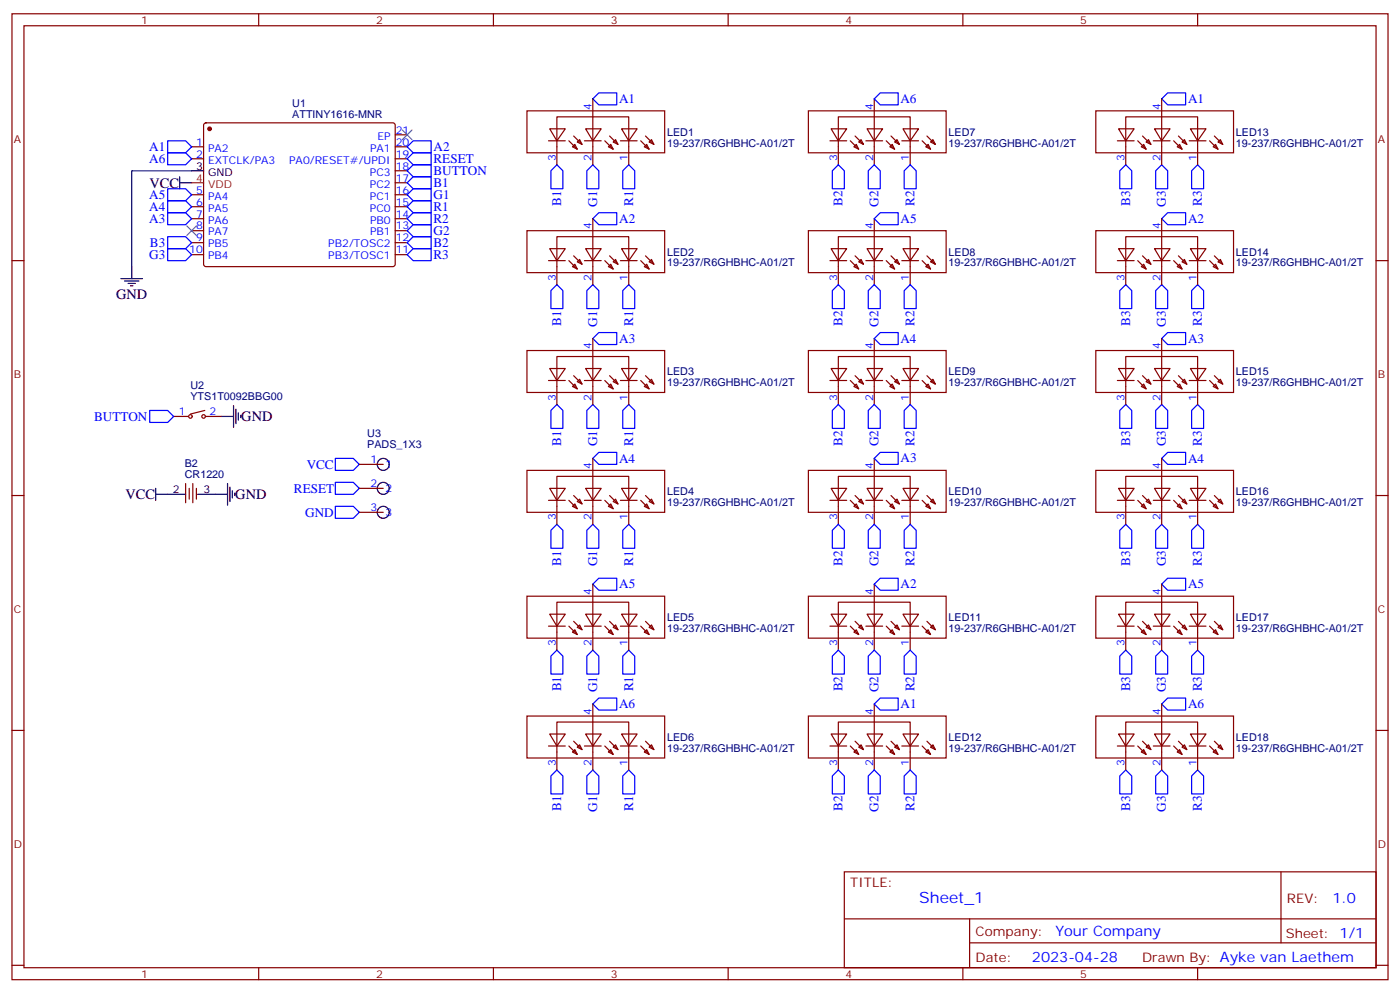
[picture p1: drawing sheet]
<svg xmlns="http://www.w3.org/2000/svg" width="412mm" height="292mm" viewBox="0 0 412 292" stroke-linecap="round" stroke-linejoin="round" font-family="sans-serif">
<g fill="none" stroke="#870000" stroke-width=".35">
<path d="M3.5 4.1h405.4v284.3h-405.4zM7.1 7.6h398.2v277.3h-398.2zM76.2 4.1v3.5M145.3 4.1v3.5M214.5 4.1v3.5M283.6 4.1v3.5M352.8 4.1v3.5M60.2 36.4l.5-.2h55l.5 .2 .2 .5v41.2l-.7 .4-55.3-.1-.4-.6v-40.9zM116.4 39.7h3.5M155.2 32.6h40.6v12.4h-40.6zM161.9 37.9h4.6l-2.5 3.6zM172.5 37.9h4.6l-2.5 3.6z"/>
<path d="M174.6 29.1v19.4M183.1 37.9h4.6l-2.5 3.6zM238.1 32.6h40.6v12.4h-40.6zM244.8 37.9h4.6l-2.5 3.6zM255.4 37.9h4.6l-2.5 3.6zM257.5 29.1v19.4M266 37.9h4.6l-2.5 3.6zM322.8 32.6h40.6v12.4h-40.6zM329.5 37.9h4.6l-2.5 3.6zM340.1 37.9h4.6l-2.5 3.6zM342.2 29.1v19.4M350.7 37.9h4.5l-2.4 3.6z"/>
<path d="M56.4 43.2h3.6M56.4 46.7h3.6M56.4 57.3h3.6M116.4 43.2h3.5M116.4 46.7h3.5M116.4 57.3h3.5M116.4 53.8h3.5M116.4 50.3h3.5M161.6 41.5h4.9M164 48.5v-14.1h21.2v14.1M167.6 41.5l2.4 2.4M169 40l2.4 2.5"/>
<path d="M169.3 42.5l.7 1.4-1.4-.7zM170 41.8l.7-.7 .7 1.4zM172.2 41.5h4.9M178.2 41.5l2.4 2.4M179.6 40l2.4 2.5M179.9 42.5l.7 1.4-1.4-.7zM180.6 41.8l.7-.7 .7 1.4zM182.7 41.5h5M188.7 41.5l2.5 2.4M190.1 40l2.5 2.5M190.5 42.5l.7 1.4-1.4-.7zM191.2 41.8l.7-.7 .7 1.4z"/>
<path d="M244.5 41.5h4.9M246.9 48.5v-14.1h21.2v14.1M250.5 41.5l2.4 2.4M251.9 40l2.5 2.5M252.2 42.5l.7 1.4-1.4-.7zM252.9 41.8l.7-.7 .8 1.4zM255.1 41.5h4.9M261.1 41.5l2.4 2.4M262.1 43.2l.7-.7 .7 1.4zM262.5 40l2.4 2.5M263.5 41.8l.7-.7 .7 1.4zM265.6 41.5h5"/>
<path d="M271.6 41.5l2.5 2.4M272.7 43.2l.7-.7 .7 1.4zM273 40l2.5 2.5M274.1 41.8l.7-.7 .7 1.4zM329.1 41.5h5M331.6 48.5v-14.1h21.2v14.1M335.1 41.5l2.5 2.4M336.2 43.2l.7-.7 .7 1.4zM336.5 40l2.5 2.5M337.6 41.8l.7-.7 .7 1.4zM339.7 41.5h5M345.7 41.5l2.5 2.4"/>
<path d="M346.8 43.2l.7-.7 .7 1.4zM347.1 40l2.5 2.5M348.9 41.1l.7 1.4-1.4-.7zM350.3 41.5h4.9M356.3 41.5l2.5 2.4M357.4 43.2l.7-.7 .7 1.4zM357.7 40l2.5 2.5M358.8 41.8l.7-.7 .7 1.4zM3.5 76.7h3.6M56.4 60.9h3.6M56.4 64.4h3.6M56.4 67.9h3.6"/>
<path d="M56.4 71.4h3.6M56.4 75h3.6M116.4 60.9h3.5M116.4 64.4h3.5M116.4 67.9h3.5M116.4 71.4h3.5M116.4 75h3.5M155.2 67.9h40.6v12.4h-40.6zM161.6 76.7h4.9M161.9 73.2h4.6l-2.5 3.5zM167.6 76.7l2.4 2.5M168.6 78.5l.7-.7 .7 1.4z"/>
<path d="M169 75.3l2.4 2.5M170 77.1l.7-.7 .7 1.4zM172.2 76.7h4.9M172.5 73.2h4.6l-2.5 3.5zM174.6 64.4v19.4M178.2 76.7l2.4 2.5M179.2 78.5l.7-.7 .7 1.4zM179.6 75.3l2.4 2.5M180.6 77.1l.7-.7 .7 1.4zM182.7 76.7h5M183.1 73.2h4.6l-2.5 3.5zM188.7 76.7l2.5 2.5"/>
<path d="M189.8 78.5l.7-.7 .7 1.4zM190.1 75.3l2.5 2.5M191.2 77.1l.7-.7 .7 1.4zM238.1 67.9h40.6v12.4h-40.6zM244.5 76.7h4.9M244.8 73.2h4.6l-2.5 3.5zM250.5 76.7l2.4 2.5M251.5 78.5l.7-.7 .7 1.4zM251.9 75.3l2.5 2.5M252.9 77.1l.7-.7 .8 1.4zM255.1 76.7h4.9M255.4 73.2h4.6l-2.5 3.5z"/>
<path d="M257.5 64.4v19.4M261.1 76.7l2.4 2.5M262.5 75.3l2.4 2.5M262.8 77.8l.7 1.4-1.4-.7zM263.5 77.1l.7-.7 .7 1.4zM265.6 76.7h5M266 73.2h4.6l-2.5 3.5zM271.6 76.7l2.5 2.5M272.7 78.5l.7-.7 .7 1.4zM273 75.3l2.5 2.5M274.1 77.1l.7-.7 .7 1.4zM322.8 67.9h40.6v12.4h-40.6z"/>
<path d="M329.1 76.7h5M329.5 73.2h4.6l-2.5 3.5zM335.1 76.7l2.5 2.5M336.2 78.5l.7-.7 .7 1.4zM336.5 75.3l2.5 2.5M337.6 77.1l.7-.7 .7 1.4zM339.7 76.7h5M340.1 73.2h4.6l-2.5 3.5zM342.2 64.4v19.4M345.7 76.7l2.5 2.5M346.8 78.5l.7-.7 .7 1.4zM347.1 75.3l2.5 2.5"/>
<path d="M348.2 77.1l.7-.7 .7 1.4zM350.3 76.7h4.9M350.7 73.2h4.5l-2.4 3.5zM356.3 76.7l2.5 2.5M357.7 75.3l2.5 2.5M358.1 77.8l.7 1.4-1.4-.7zM359.5 76.4l.7 1.4-1.4-.7zM405.3 76.7h3.6M164 83.8v-14.1h21.2v14.1M174.6 99.7v19.4M246.9 83.8v-14.1h21.2v14.1M257.5 99.7v19.4"/>
<path d="M331.6 83.8v-14.1h21.2v14.1M342.2 99.7v19.4M155.2 103.2h40.6v12.3h-40.6zM161.6 112h4.9M161.9 108.5h4.6l-2.5 3.5zM164 119.1v-14.1h21.2v14.1M167.6 112l2.4 2.5M168.6 113.8l.7-.7 .7 1.4zM169 110.6l2.4 2.5M170 112.4l.7-.7 .7 1.4zM172.2 112h4.9M172.5 108.5h4.6l-2.5 3.5z"/>
<path d="M178.2 112l2.4 2.5M179.2 113.8l.7-.7 .7 1.4zM179.6 110.6l2.4 2.5M180.6 112.4l.7-.7 .7 1.4zM182.7 112h5M183.1 108.5h4.6l-2.5 3.5zM188.7 112l2.5 2.5M189.8 113.8l.7-.7 .7 1.4zM190.1 110.6l2.5 2.5M191.2 112.4l.7-.7 .7 1.4zM238.1 103.2h40.6v12.3h-40.6zM244.5 112h4.9"/>
<path d="M244.8 108.5h4.6l-2.5 3.5zM246.9 119.1v-14.1h21.2v14.1M250.5 112l2.4 2.5M251.5 113.8l.7-.7 .7 1.4zM251.9 110.6l2.5 2.5M252.9 112.4l.7-.7 .8 1.4zM255.1 112h4.9M255.4 108.5h4.6l-2.5 3.5zM261.1 112l2.4 2.5M262.5 110.6l2.4 2.5M262.8 113.1l.7 1.4-1.4-.7zM263.5 112.4l.7-.7 .7 1.4z"/>
<path d="M265.6 112h5M266 108.5h4.6l-2.5 3.5zM271.6 112l2.5 2.5M272.7 113.8l.7-.7 .7 1.4zM273 110.6l2.5 2.5M274.1 112.4l.7-.7 .7 1.4zM322.8 103.2h40.6v12.3h-40.6zM329.1 112h5M329.5 108.5h4.6l-2.5 3.5zM331.6 119.1v-14.1h21.2v14.1M335.1 112l2.5 2.5M336.2 113.8l.7-.7 .7 1.4z"/>
<path d="M336.5 110.6l2.5 2.5M337.6 112.4l.7-.7 .7 1.4zM339.7 112h5M340.1 108.5h4.6l-2.5 3.5zM345.7 112l2.5 2.5M346.8 113.8l.7-.7 .7 1.4zM347.1 110.6l2.5 2.5M348.2 112.4l.7-.7 .7 1.4zM350.3 112h4.9M350.7 108.5h4.5l-2.4 3.5zM356.3 112l2.5 2.5M357.7 110.6l2.5 2.5"/>
<path d="M358.1 113.1l.7 1.4-1.4-.7zM358.8 112.4l.7-.7 .7 1.4zM51.2 122.6h4.2M60.3 120.8l-4.2 1.1M60.7 122.6h4.6M105.8 136.7h7.1M155.2 138.5h40.6v12.3h-40.6zM174.6 134.9v19.4M238.1 138.5h40.6v12.3h-40.6zM257.5 134.9v19.4M322.8 138.5h40.6v12.3h-40.6zM342.2 134.9v19.4"/>
<path d="M3.5 145.9h3.6M54.7 142.3v5.7M55.7 143.8v3.1M56.8 142.3v5.7M57.9 143.8v3.1M105.8 143.8h7.1M105.8 150.8h7.1M161.6 147.3h4.9M161.9 143.8h4.6l-2.5 3.5zM164 154.3v-14.1h21.2v14.1M167.6 147.3l2.4 2.5M168.6 149l.7-.7 .7 1.5z"/>
<path d="M169 145.9l2.4 2.4M170 147.6l.7-.7 .7 1.4zM172.2 147.3h4.9M172.5 143.8h4.6l-2.5 3.5zM178.2 147.3l2.4 2.5M179.2 149l.7-.7 .7 1.5zM179.6 145.9l2.4 2.4M180.6 147.6l.7-.7 .7 1.4zM182.7 147.3h5M183.1 143.8h4.6l-2.5 3.5zM188.7 147.3l2.5 2.5M189.8 149l.7-.7 .7 1.5z"/>
<path d="M190.1 145.9l2.5 2.4M191.2 147.6l.7-.7 .7 1.4zM244.5 147.3h4.9M244.8 143.8h4.6l-2.5 3.5zM246.9 154.3v-14.1h21.2v14.1M250.5 147.3l2.4 2.5M251.5 149l.7-.7 .7 1.5zM251.9 145.9l2.5 2.4M252.9 147.6l.7-.7 .8 1.4zM255.1 147.3h4.9M255.4 143.8h4.6l-2.5 3.5zM261.1 147.3l2.4 2.5"/>
<path d="M262.1 149l.7-.7 .7 1.5zM262.5 145.9l2.4 2.4M263.5 147.6l.7-.7 .7 1.4zM265.6 147.3h5M266 143.8h4.6l-2.5 3.5zM271.6 147.3l2.5 2.5M272.7 149l.7-.7 .7 1.5zM273 145.9l2.5 2.4M274.1 147.6l.7-.7 .7 1.4zM329.1 147.3h5M329.5 143.8h4.6l-2.5 3.5zM331.6 154.3v-14.1h21.2v14.1"/>
<path d="M335.1 147.3l2.5 2.5M336.2 149l.7-.7 .7 1.5zM336.5 145.9l2.5 2.4M337.6 147.6l.7-.7 .7 1.4zM339.7 147.3h5M340.1 143.8h4.6l-2.5 3.5zM345.7 147.3l2.5 2.5M346.8 149l.7-.7 .7 1.5zM347.1 145.9l2.5 2.4M348.9 146.9l.7 1.4-1.4-.7zM350.3 147.3h4.9M350.7 143.8h4.5l-2.4 3.5z"/>
<path d="M356.3 147.3l2.5 2.5M357.4 149l.7-.7 .7 1.5zM357.7 145.9l2.5 2.4M358.8 147.6l.7-.7 .7 1.4zM405.3 145.9h3.6M155.2 175.5h40.6v12.4h-40.6zM174.6 172v19.4M238.1 175.5h40.6v12.4h-40.6zM257.5 172v19.4M322.8 175.5h40.6v12.4h-40.6zM342.2 172v19.4M161.6 184.3h4.9"/>
<path d="M161.9 180.8h4.6l-2.5 3.5zM164 191.4v-14.1h21.2v14.1M167.6 184.3l2.4 2.5M168.6 186.1l.7-.7 .7 1.4zM169 182.9l2.4 2.5M170 184.7l.7-.7 .7 1.4zM172.2 184.3h4.9M172.5 180.8h4.6l-2.5 3.5zM178.2 184.3l2.4 2.5M179.2 186.1l.7-.7 .7 1.4zM179.6 182.9l2.4 2.5M180.6 184.7l.7-.7 .7 1.4z"/>
<path d="M182.7 184.3h5M183.1 180.8h4.6l-2.5 3.5zM188.7 184.3l2.5 2.5M190.1 182.9l2.5 2.5M190.5 185.4l.7 1.4-1.4-.7zM191.2 184.7l.7-.7 .7 1.4zM244.5 184.3h4.9M244.8 180.8h4.6l-2.5 3.5zM246.9 191.4v-14.1h21.2v14.1M250.5 184.3l2.4 2.5M251.9 182.9l2.5 2.5M252.2 185.4l.7 1.4-1.4-.7z"/>
<path d="M252.9 184.7l.7-.7 .8 1.4zM255.1 184.3h4.9M255.4 180.8h4.6l-2.5 3.5zM261.1 184.3l2.4 2.5M262.5 182.9l2.4 2.5M262.8 185.4l.7 1.4-1.4-.7zM263.5 184.7l.7-.7 .7 1.4zM265.6 184.3h5M266 180.8h4.6l-2.5 3.5zM271.6 184.3l2.5 2.5M272.7 186.1l.7-.7 .7 1.4zM273 182.9l2.5 2.5"/>
<path d="M274.1 184.7l.7-.7 .7 1.4zM329.1 184.3h5M329.5 180.8h4.6l-2.5 3.5zM331.6 191.4v-14.1h21.2v14.1M335.1 184.3l2.5 2.5M336.2 186.1l.7-.7 .7 1.4zM336.5 182.9l2.5 2.5M337.6 184.7l.7-.7 .7 1.4zM339.7 184.3h5M340.1 180.8h4.6l-2.5 3.5zM345.7 184.3l2.5 2.5M346.8 186.1l.7-.7 .7 1.4z"/>
<path d="M347.1 182.9l2.5 2.5M348.2 184.7l.7-.7 .7 1.4zM350.3 184.3h4.9M350.7 180.8h4.5l-2.4 3.5zM356.3 184.3l2.5 2.5M357.4 186.1l.7-.7 .7 1.4zM357.7 182.9l2.5 2.5M358.8 184.7l.7-.7 .7 1.4zM3.5 215h3.6M155.2 210.8h40.6v12.3h-40.6zM161.6 219.6h4.9M161.9 216.1h4.6l-2.5 3.5z"/>
<path d="M167.6 219.6l2.4 2.5M169 218.2l2.4 2.5M170 220l.7-.7 .7 1.4zM172.2 219.6h4.9M172.5 216.1h4.6l-2.5 3.5zM174.6 207.3v19.4M178.2 219.6l2.4 2.5M179.6 218.2l2.4 2.5M181.3 219.3l.7 1.4-1.4-.7zM182.7 219.6h5M183.1 216.1h4.6l-2.5 3.5zM188.7 219.6l2.5 2.5"/>
<path d="M190.1 218.2l2.5 2.5M191.2 220l.7-.7 .7 1.4zM238.1 210.8h40.6v12.3h-40.6zM244.5 219.6h4.9M244.8 216.1h4.6l-2.5 3.5zM250.5 219.6l2.4 2.5M251.9 218.2l2.5 2.5M252.9 220l.7-.7 .8 1.4zM255.1 219.6h4.9M255.4 216.1h4.6l-2.5 3.5zM257.5 207.3v19.4M261.1 219.6l2.4 2.5"/>
<path d="M262.5 218.2l2.4 2.5M263.5 220l.7-.7 .7 1.4zM265.6 219.6h5M266 216.1h4.6l-2.5 3.5zM271.6 219.6l2.5 2.5M273 218.2l2.5 2.5M274.1 220l.7-.7 .7 1.4zM322.8 210.8h40.6v12.3h-40.6zM329.1 219.6h5M329.5 216.1h4.6l-2.5 3.5zM335.1 219.6l2.5 2.5M336.5 218.2l2.5 2.5"/>
<path d="M337.6 220l.7-.7 .7 1.4zM339.7 219.6h5M340.1 216.1h4.6l-2.5 3.5zM342.2 207.3v19.4M345.7 219.6l2.5 2.5M347.1 218.2l2.5 2.5M348.9 219.3l.7 1.4-1.4-.7zM350.3 219.6h4.9M350.7 216.1h4.5l-2.4 3.5zM356.3 219.6l2.5 2.5M357.7 218.2l2.5 2.5M358.8 220l.7-.7 .7 1.4z"/>
<path d="M405.3 215h3.6M164 226.7v-14.2h21.2v14.2M169.3 220.7l.7 1.4-1.4-.7zM179.9 220.7l.7 1.4-1.4-.7zM189.8 221.4l.7-.7 .7 1.4zM246.9 226.7v-14.2h21.2v14.2M251.5 221.4l.7-.7 .7 1.4zM262.8 220.7l.7 1.4-1.4-.7zM272.7 221.4l.7-.7 .7 1.4zM331.6 226.7v-14.2h21.2v14.2M336.2 221.4l.7-.7 .7 1.4zM346.8 221.4l.7-.7 .7 1.4z"/>
<path d="M357.4 221.4l.7-.7 .7 1.4zM248.7 256.6h156.6v28.3h-156.6zM377.3 256.7v20.8M248.7 270.5h156.5M285.6 277.5h119.6M285.6 270.5v14.1M3.5 284.2h3.6M76.2 284.9v3.5M145.3 284.9v3.5M214.5 284.9v3.5M283.6 284.9v3.5M352.8 284.9v3.5"/>
<path d="M405.3 284.2h3.6"/>
<circle cx="56.1" cy="122.6" r=".53"/>
<circle cx="60" cy="122.6" r=".53"/>
</g>
<circle cx="61.7" cy="37.9" r=".53" fill="#870000" stroke="#870000" stroke-width=".35"/>
<g fill="none" stroke="#000" stroke-width=".35">
<path d="M52.9 53.8h3.5M52.9 52v3.6M56.4 50.3h3.6M38.8 78.5v3.5M35.6 82h6.4M36.7 82.7h4.2M37.7 83.4h2.2M38.5 84.1h.7M68.8 119.4v6.4M65.3 122.6h3.5M69.5 120.5v4.2M70.2 121.5v2.1"/>
<path d="M70.9 122.2v.7M45.9 145.5h8.8M45.9 143.8v3.5M58.2 145.5h8.8M67 142.3v6.4M67.7 143.4v4.2M68.4 144.5v2.1M69.1 145.2v.7"/>
<circle cx="112.9" cy="136.7" r="1.76"/>
<circle cx="112.9" cy="150.8" r="1.76"/>
<circle cx="112.9" cy="143.8" r="1.76"/>
</g>
<path d="M56.4 53.8h3.6" fill="none" stroke="#f00" stroke-width=".35"/>
<path d="M56.4 50.3h-17.6v28.2" fill="none" stroke="#008700" stroke-width=".35"/>
<g fill="none" stroke="#00f" stroke-width=".35">
<path d="M174.6 29.1l1.8-1.8h5.3v3.6h-5.3zM259.3 27.3h5.3v3.6h-5.3l-1.8-1.8zM342.2 29.1l1.8-1.8h5.2v3.6h-5.2zM49.4 41.5h5.3l1.7 1.7-1.7 1.8h-5.3zM49.4 45h5.3l1.7 1.7-1.7 1.8h-5.3zM49.4 55.6h5.3l1.7 1.7-1.7 1.8h-5.3zM49.4 59.1h5.3l1.7 1.8-1.7 1.7h-5.3zM119.9 43.2l1.8-1.7h5.3v3.5h-5.3zM119.9 53.8l1.8-1.8h5.3v3.6h-5.3zM119.9 50.3l1.8-1.8h5.3v3.5h-5.3zM119.9 46.7l1.8-1.7h5.3v3.5h-5.3zM121.7 55.6h5.3v3.5h-5.3l-1.8-1.8z"/>
<path d="M164 48.5l1.8 1.8v5.3h-3.5v-5.3zM174.6 48.5l1.8 1.8v5.3h-3.5v-5.3zM185.2 48.5l1.8 1.8v5.3h-3.6v-5.3zM246.9 48.5l1.8 1.8v5.3h-3.5v-5.3zM255.8 50.3l1.7-1.8 1.8 1.8v5.3h-3.5zM268.1 48.5l1.8 1.8v5.3h-3.6v-5.3zM331.6 48.5l1.8 1.8v5.3h-3.6v-5.3zM342.2 48.5l1.8 1.8v5.3h-3.6v-5.3zM351 50.3l1.8-1.8 1.7 1.8v5.3h-3.5zM49.4 62.6h5.3l1.7 1.8-1.7 1.7h-5.3zM49.4 73.2h5.3l1.7 1.8-1.7 1.7h-5.3zM49.4 69.7h5.3l1.7 1.7-1.7 1.8h-5.3z"/>
<path d="M119.9 64.4l1.8-1.8h5.3v3.5h-5.3zM119.9 67.9l1.8-1.8h5.3v3.6h-5.3zM119.9 71.4l1.8-1.7h5.3v3.5h-5.3zM119.9 75l1.8-1.8h5.3v3.5h-5.3zM119.9 60.9l1.8-1.8h5.3v3.5h-5.3zM174.6 64.4l1.8-1.8h5.3v3.5h-5.3zM259.3 62.6h5.3v3.5h-5.3l-1.8-1.7zM342.2 64.4l1.8-1.8h5.2v3.5h-5.2zM164 83.8l1.8 1.7v5.3h-3.5v-5.3zM174.6 83.8l1.8 1.7v5.3h-3.5v-5.3zM174.6 99.7l1.8-1.8h5.3v3.5h-5.3zM185.2 83.8l1.8 1.7v5.3h-3.6v-5.3z"/>
<path d="M246.9 83.8l1.8 1.7v5.3h-3.5v-5.3zM257.5 99.7l1.8-1.8h5.3v3.5h-5.3zM257.5 83.8l1.8 1.7v5.3h-3.5v-5.3zM266.3 85.5l1.8-1.7 1.8 1.7v5.3h-3.6zM329.8 85.5l1.8-1.7 1.8 1.7v5.3h-3.6zM342.2 83.8l1.8 1.7v5.3h-3.6v-5.3zM342.2 99.7l1.8-1.8h5.2v3.5h-5.2zM352.8 83.8l1.7 1.7v5.3h-3.5v-5.3zM164 119.1l1.8 1.7v5.3h-3.5v-5.3zM174.6 119.1l1.8 1.7v5.3h-3.5v-5.3zM185.2 119.1l1.8 1.7v5.3h-3.6v-5.3zM246.9 119.1l1.8 1.7v5.3h-3.5v-5.3z"/>
<path d="M257.5 119.1l1.8 1.7v5.3h-3.5v-5.3zM342.2 119.1l1.8 1.7v5.3h-3.6v-5.3zM352.8 119.1l1.7 1.7v5.3h-3.5v-5.3zM44.1 120.8h5.3l1.8 1.8-1.8 1.8h-5.3zM98.8 134.9h5.3l1.7 1.8-1.7 1.8h-5.3zM174.6 134.9l1.8-1.7h5.3v3.5h-5.3zM257.5 134.9l1.8-1.7h5.3v3.5h-5.3zM266.3 120.8l1.8-1.7 1.8 1.7v5.3h-3.6zM329.8 120.8l1.8-1.7 1.8 1.7v5.3h-3.6zM342.2 134.9l1.8-1.7h5.2v3.5h-5.2zM98.8 142h5.3l1.7 1.8-1.7 1.7h-5.3zM98.8 149h5.3l1.7 1.8-1.7 1.8h-5.3z"/>
<path d="M164 154.3l1.8 1.8v5.3h-3.5v-5.3zM174.6 154.3l1.8 1.8v5.3h-3.5v-5.3zM185.2 154.3l1.8 1.8v5.3h-3.6v-5.3zM246.9 154.3l1.8 1.8v5.3h-3.5v-5.3zM255.8 156.1l1.7-1.8 1.8 1.8v5.3h-3.5zM268.1 154.3l1.8 1.8v5.3h-3.6v-5.3zM331.6 154.3l1.8 1.8v5.3h-3.6v-5.3zM342.2 154.3l1.8 1.8v5.3h-3.6v-5.3zM351 156.1l1.8-1.8 1.7 1.8v5.3h-3.5zM174.6 172l1.8-1.8h5.3v3.5h-5.3zM257.5 172l1.8-1.8h5.3v3.5h-5.3zM342.2 172l1.8-1.8h5.2v3.5h-5.2z"/>
<path d="M164 191.4l1.8 1.7v5.3h-3.5v-5.3zM174.6 191.4l1.8 1.7v5.3h-3.5v-5.3zM185.2 191.4l1.8 1.7v5.3h-3.6v-5.3zM246.9 191.4l1.8 1.7v5.3h-3.5v-5.3zM255.8 193.1l1.7-1.7 1.8 1.7v5.3h-3.5zM268.1 191.4l1.8 1.7v5.3h-3.6v-5.3zM331.6 191.4l1.8 1.7v5.3h-3.6v-5.3zM342.2 191.4l1.8 1.7v5.3h-3.6v-5.3zM351 193.1l1.8-1.7 1.7 1.7v5.3h-3.5zM174.6 207.3l1.8-1.8h5.3v3.5h-5.3zM259.3 205.5h5.3v3.5h-5.3l-1.8-1.7zM342.2 207.3l1.8-1.8h5.2v3.5h-5.2z"/>
<path d="M164 226.7l1.8 1.7v5.3h-3.5v-5.3zM174.6 226.7l1.8 1.7v5.3h-3.5v-5.3zM185.2 226.7l1.8 1.7v5.3h-3.6v-5.3zM246.9 226.7l1.8 1.7v5.3h-3.5v-5.3zM257.5 226.7l1.8 1.7v5.3h-3.5v-5.3zM266.3 228.4l1.8-1.7 1.8 1.7v5.3h-3.6zM329.8 228.4l1.8-1.7 1.8 1.7v5.3h-3.6zM342.2 226.7l1.8 1.7v5.3h-3.6v-5.3zM352.8 226.7l1.7 1.7v5.3h-3.5v-5.3z"/>
</g>
<path d="M118.5 38.3l2.9 2.8M121.4 38.3l-2.9 2.8M55 66.5l2.9 2.8M57.9 66.5l-2.9 2.8" fill="none" stroke="#3c3" stroke-width=".35"/>
<text font-size="4.6" fill="#00f" x="270.8" y="265.7">Sheet_1</text>
<g font-size="4.2">
<text x="44" y="55.2">VCC</text>
<text x="34.2" y="88.1">GND</text>
<text x="71.1" y="124">GND</text>
<text x="37" y="147">VCC</text>
<text x="69.3" y="147">GND</text>
</g>
<g font-size="4.2" fill="#00f">
<text x="392.5" y="265.9">1.0</text>
<text x="310.9" y="275.5">Your Company</text>
<text x="304" y="283.3">2023-04-28</text>
</g>
<g font-size="3.9" fill="#00f">
<text x="182.4" y="30.4">A1</text>
<text x="265.2" y="30.3">A6</text>
<text x="350" y="30.4">A1</text>
<text x="43.9" y="44.5">A1</text>
<text x="127.7" y="44.5">A2</text>
<text x="43.9" y="48">A6</text>
<text x="127.7" y="51.6">BUTTON</text>
<text x="127.7" y="48">RESET</text>
<text x="43.9" y="58.6">A5</text>
<text x="127.7" y="58.6">G1</text>
<text x="127.7" y="55.1">B1</text>
<text x="43.9" y="62.1">A4</text>
<text x="43.9" y="65.7">A3</text>
<text x="127.7" y="65.7">R2</text>
<text x="127.7" y="62.2">R1</text>
<text x="165.3" y="60.7" transform="rotate(-90 165.3 60.7)">B1</text>
<text x="175.9" y="60.9" transform="rotate(-90 175.9 60.9)">G1</text>
<text x="182.4" y="65.6">A2</text>
<text x="186.5" y="60.7" transform="rotate(-90 186.5 60.7)">R1</text>
<text x="248.2" y="60.7" transform="rotate(-90 248.2 60.7)">B2</text>
<text x="258.8" y="60.9" transform="rotate(-90 258.8 60.9)">G2</text>
<text x="265.3" y="65.6">A5</text>
<text x="269.4" y="60.7" transform="rotate(-90 269.4 60.7)">R2</text>
<text x="332.9" y="60.7" transform="rotate(-90 332.9 60.7)">B3</text>
<text x="343.5" y="60.9" transform="rotate(-90 343.5 60.9)">G3</text>
<text x="350" y="65.6">A2</text>
<text x="354" y="60.7" transform="rotate(-90 354 60.7)">R3</text>
<text x="127.7" y="69.2">G2</text>
<text x="43.9" y="76.2">G3</text>
<text x="44.2" y="72.7">B3</text>
<text x="127.7" y="72.8">B2</text>
<text x="127.7" y="76.2">R3</text>
<text x="165.3" y="95.9" transform="rotate(-90 165.3 95.9)">B1</text>
<text x="186.5" y="95.9" transform="rotate(-90 186.5 95.9)">R1</text>
<text x="248.2" y="95.9" transform="rotate(-90 248.2 95.9)">B2</text>
<text x="269.4" y="95.9" transform="rotate(-90 269.4 95.9)">R2</text>
<text x="332.9" y="95.9" transform="rotate(-90 332.9 95.9)">B3</text>
<text x="354" y="95.9" transform="rotate(-90 354 95.9)">R3</text>
<text x="175.9" y="96.1" transform="rotate(-90 175.9 96.1)">G1</text>
<text x="182.4" y="100.9">A3</text>
<text x="258.8" y="96.1" transform="rotate(-90 258.8 96.1)">G2</text>
<text x="265.2" y="100.9">A4</text>
<text x="343.5" y="96.1" transform="rotate(-90 343.5 96.1)">G3</text>
<text x="350" y="100.9">A3</text>
<text x="27.7" y="123.9">BUTTON</text>
<text x="165.3" y="131.2" transform="rotate(-90 165.3 131.2)">B1</text>
<text x="175.9" y="131.4" transform="rotate(-90 175.9 131.4)">G1</text>
<text x="186.5" y="131.2" transform="rotate(-90 186.5 131.2)">R1</text>
<text x="248.2" y="131.2" transform="rotate(-90 248.2 131.2)">B2</text>
<text x="258.8" y="131.4" transform="rotate(-90 258.8 131.4)">G2</text>
<text x="269.4" y="131.2" transform="rotate(-90 269.4 131.2)">R2</text>
<text x="332.9" y="131.2" transform="rotate(-90 332.9 131.2)">B3</text>
<text x="343.5" y="131.4" transform="rotate(-90 343.5 131.4)">G3</text>
<text x="354" y="131.2" transform="rotate(-90 354 131.2)">R3</text>
<text x="90.3" y="138">VCC</text>
<text x="182.4" y="136.2">A4</text>
<text x="265.3" y="136.1">A3</text>
<text x="349.9" y="136.2">A4</text>
<text x="86.6" y="145">RESET</text>
<text x="89.9" y="152.1">GND</text>
<text x="165.3" y="166.5" transform="rotate(-90 165.3 166.5)">B1</text>
<text x="175.9" y="166.7" transform="rotate(-90 175.9 166.7)">G1</text>
<text x="186.5" y="166.5" transform="rotate(-90 186.5 166.5)">R1</text>
<text x="248.2" y="166.5" transform="rotate(-90 248.2 166.5)">B2</text>
<text x="258.8" y="166.7" transform="rotate(-90 258.8 166.7)">G2</text>
<text x="269.4" y="166.5" transform="rotate(-90 269.4 166.5)">R2</text>
<text x="332.9" y="166.5" transform="rotate(-90 332.9 166.5)">B3</text>
<text x="343.5" y="166.7" transform="rotate(-90 343.5 166.7)">G3</text>
<text x="354" y="166.5" transform="rotate(-90 354 166.5)">R3</text>
<text x="182.4" y="173.2">A5</text>
<text x="265.3" y="173.2">A2</text>
<text x="350" y="173.2">A5</text>
<text x="165.3" y="203.5" transform="rotate(-90 165.3 203.5)">B1</text>
<text x="175.9" y="203.7" transform="rotate(-90 175.9 203.7)">G1</text>
<text x="186.5" y="203.5" transform="rotate(-90 186.5 203.5)">R1</text>
<text x="248.2" y="203.5" transform="rotate(-90 248.2 203.5)">B2</text>
<text x="258.8" y="203.7" transform="rotate(-90 258.8 203.7)">G2</text>
<text x="269.4" y="203.5" transform="rotate(-90 269.4 203.5)">R2</text>
<text x="332.9" y="203.5" transform="rotate(-90 332.9 203.5)">B3</text>
<text x="343.5" y="203.7" transform="rotate(-90 343.5 203.7)">G3</text>
<text x="354" y="203.5" transform="rotate(-90 354 203.5)">R3</text>
<text x="182.4" y="208.5">A6</text>
<text x="265.3" y="208.5">A1</text>
<text x="349.9" y="208.5">A6</text>
<text x="165.3" y="238.8" transform="rotate(-90 165.3 238.8)">B1</text>
<text x="175.9" y="239" transform="rotate(-90 175.9 239)">G1</text>
<text x="186.5" y="238.8" transform="rotate(-90 186.5 238.8)">R1</text>
<text x="248.2" y="238.8" transform="rotate(-90 248.2 238.8)">B2</text>
<text x="258.8" y="239" transform="rotate(-90 258.8 239)">G2</text>
<text x="269.4" y="238.8" transform="rotate(-90 269.4 238.8)">R2</text>
<text x="332.9" y="238.8" transform="rotate(-90 332.9 238.8)">B3</text>
<text x="343.5" y="239" transform="rotate(-90 343.5 239)">G3</text>
<text x="354" y="238.8" transform="rotate(-90 354 238.8)">R3</text>
</g>
<g font-size="3.9" fill="#800">
<text x="250.5" y="261.2">TITLE:</text>
<text x="379.1" y="265.9">REV:</text>
<text x="287.4" y="275.4">Company:</text>
<text x="378.7" y="276">Sheet: 1/1</text>
<text x="287.4" y="283.1">Date:</text>
<text x="336.4" y="283.2">Drawn By: Ayke van Laethem</text>
</g>
<g font-size="3.2" fill="#800">
<text x="41.6" y="7.1">1</text>
<text x="110.8" y="7.1">2</text>
<text x="179.9" y="7.1">3</text>
<text x="249.1" y="7.1">4</text>
<text x="318.2" y="7.1">5</text>
<text x="4.1" y="42.2">A</text>
<text x="405.9" y="42.2">A</text>
<text x="4.1" y="111.3">B</text>
<text x="405.9" y="111.3">B</text>
<text x="4.1" y="180.4">C</text>
<text x="405.9" y="180.4">C</text>
<text x="4.1" y="249.6">D</text>
<text x="405.9" y="249.6">D</text>
<text x="41.6" y="287.9">1</text>
<text x="110.8" y="287.9">2</text>
<text x="179.9" y="287.9">3</text>
<text x="249.1" y="287.9">4</text>
<text x="318.2" y="287.9">5</text>
</g>
<g font-size="3.2" fill="#000080">
<text x="86.1" y="34.8">ATTINY1616-MNR</text>
<text x="86.1" y="31.5">U1</text>
<text x="196.5" y="40">LED1</text>
<text x="279.4" y="40">LED7</text>
<text x="364.1" y="40">LED13</text>
<text x="196.5" y="43.1">19-237/R6GHBHC-A01/2T</text>
<text x="279.4" y="43.1">19-237/R6GHBHC-A01/2T</text>
<text x="364.1" y="43.1">19-237/R6GHBHC-A01/2T</text>
<text x="196.5" y="75.2">LED2</text>
<text x="279.4" y="75.2">LED8</text>
<text x="364.1" y="75.2">LED14</text>
<text x="196.5" y="78.4">19-237/R6GHBHC-A01/2T</text>
<text x="279.4" y="78.4">19-237/R6GHBHC-A01/2T</text>
<text x="364.1" y="78.4">19-237/R6GHBHC-A01/2T</text>
<text x="196.5" y="113.7">19-237/R6GHBHC-A01/2T</text>
<text x="196.5" y="110.5">LED3</text>
<text x="279.4" y="113.7">19-237/R6GHBHC-A01/2T</text>
<text x="279.4" y="110.5">LED9</text>
<text x="364.1" y="113.7">19-237/R6GHBHC-A01/2T</text>
<text x="364.1" y="110.5">LED15</text>
<text x="56.1" y="117.7">YTS1T0092BBG00</text>
<text x="56.1" y="114.5">U2</text>
<text x="108.2" y="131.8">PADS_1X3</text>
<text x="108.2" y="128.6">U3</text>
<text x="54.4" y="137.5">B2</text>
<text x="54.4" y="140.8">CR1220</text>
<text x="196.5" y="149">19-237/R6GHBHC-A01/2T</text>
<text x="196.5" y="145.8">LED4</text>
<text x="279.4" y="149">19-237/R6GHBHC-A01/2T</text>
<text x="279.4" y="145.8">LED10</text>
<text x="364.1" y="149">19-237/R6GHBHC-A01/2T</text>
<text x="364.1" y="145.8">LED16</text>
<text x="196.5" y="182.8">LED5</text>
<text x="279.4" y="182.8">LED11</text>
<text x="364.1" y="182.8">LED17</text>
<text x="196.5" y="186">19-237/R6GHBHC-A01/2T</text>
<text x="279.4" y="186">19-237/R6GHBHC-A01/2T</text>
<text x="364.1" y="186">19-237/R6GHBHC-A01/2T</text>
<text x="196.5" y="221.3">19-237/R6GHBHC-A01/2T</text>
<text x="196.5" y="218.1">LED6</text>
<text x="279.4" y="221.3">19-237/R6GHBHC-A01/2T</text>
<text x="279.4" y="218.1">LED12</text>
<text x="364.1" y="221.3">19-237/R6GHBHC-A01/2T</text>
<text x="364.1" y="218.1">LED18</text>
</g>
<g font-size="3.2" fill="#00f">
<text x="174.3" y="32.3" transform="rotate(-90 174.3 32.3)">4</text>
<text x="257.2" y="32.3" transform="rotate(-90 257.2 32.3)">4</text>
<text x="341.8" y="32.3" transform="rotate(-90 341.8 32.3)">4</text>
<text x="111.2" y="41.1">EP</text>
<text x="116.6" y="39.3">21</text>
<text x="57.8" y="42.9">1</text>
<text x="57.8" y="46.4">2</text>
<text x="61.3" y="44.6">PA2</text>
<text x="109" y="44.6">PA1</text>
<text x="116.6" y="46.4">19</text>
<text x="116.6" y="42.9">20</text>
<text x="163.7" y="47.3" transform="rotate(-90 163.7 47.3)">3</text>
<text x="174.3" y="47.3" transform="rotate(-90 174.3 47.3)">2</text>
<text x="184.9" y="47.3" transform="rotate(-90 184.9 47.3)">1</text>
<text x="246.6" y="47.3" transform="rotate(-90 246.6 47.3)">3</text>
<text x="257.2" y="47.3" transform="rotate(-90 257.2 47.3)">2</text>
<text x="267.8" y="47.3" transform="rotate(-90 267.8 47.3)">1</text>
<text x="331.3" y="47.3" transform="rotate(-90 331.3 47.3)">3</text>
<text x="341.8" y="47.3" transform="rotate(-90 341.8 47.3)">2</text>
<text x="352.4" y="47.3" transform="rotate(-90 352.4 47.3)">1</text>
<text x="61.3" y="48.2">EXTCLK/PA3</text>
<text x="85.2" y="48.2">PA0/RESET#/UPDI</text>
<text x="109" y="51.7">PC3</text>
<text x="116.6" y="53.4">17</text>
<text x="116.6" y="49.9">18</text>
<text x="57.8" y="57">5</text>
<text x="61.3" y="58.7">PA4</text>
<text x="109" y="58.7">PC1</text>
<text x="109" y="55.2">PC2</text>
<text x="116.6" y="57">16</text>
<text x="57.8" y="60.5">6</text>
<text x="57.8" y="64">7</text>
<text x="61.3" y="62.3">PA5</text>
<text x="61.3" y="65.8">PA6</text>
<text x="109" y="62.3">PC0</text>
<text x="109" y="65.8">PB0</text>
<text x="116.6" y="64">14</text>
<text x="116.6" y="60.5">15</text>
<text x="57.8" y="67.6">8</text>
<text x="57.8" y="71.1">9</text>
<text x="61.3" y="69.3">PA7</text>
<text x="109" y="69.3">PB1</text>
<text x="116.6" y="71.1">12</text>
<text x="116.6" y="67.6">13</text>
<text x="174.3" y="67.6" transform="rotate(-90 174.3 67.6)">4</text>
<text x="257.2" y="67.6" transform="rotate(-90 257.2 67.6)">4</text>
<text x="341.8" y="67.6" transform="rotate(-90 341.8 67.6)">4</text>
<text x="55.8" y="74.6">10</text>
<text x="61.3" y="72.8">PB5</text>
<text x="61.3" y="76.4">PB4</text>
<text x="96.7" y="76.4">PB3/TOSC1</text>
<text x="96.7" y="72.8">PB2/TOSC2</text>
<text x="116.6" y="74.6">11</text>
<text x="163.7" y="82.6" transform="rotate(-90 163.7 82.6)">3</text>
<text x="174.3" y="82.6" transform="rotate(-90 174.3 82.6)">2</text>
<text x="184.9" y="82.6" transform="rotate(-90 184.9 82.6)">1</text>
<text x="246.6" y="82.6" transform="rotate(-90 246.6 82.6)">3</text>
<text x="257.2" y="82.6" transform="rotate(-90 257.2 82.6)">2</text>
<text x="267.8" y="82.6" transform="rotate(-90 267.8 82.6)">1</text>
<text x="331.3" y="82.6" transform="rotate(-90 331.3 82.6)">3</text>
<text x="341.8" y="82.6" transform="rotate(-90 341.8 82.6)">2</text>
<text x="352.4" y="82.6" transform="rotate(-90 352.4 82.6)">1</text>
<text x="174.3" y="102.8" transform="rotate(-90 174.3 102.8)">4</text>
<text x="257.2" y="102.8" transform="rotate(-90 257.2 102.8)">4</text>
<text x="341.8" y="102.8" transform="rotate(-90 341.8 102.8)">4</text>
<text x="163.7" y="117.9" transform="rotate(-90 163.7 117.9)">3</text>
<text x="174.3" y="117.9" transform="rotate(-90 174.3 117.9)">2</text>
<text x="184.9" y="117.9" transform="rotate(-90 184.9 117.9)">1</text>
<text x="246.6" y="117.9" transform="rotate(-90 246.6 117.9)">3</text>
<text x="257.2" y="117.9" transform="rotate(-90 257.2 117.9)">2</text>
<text x="267.8" y="117.9" transform="rotate(-90 267.8 117.9)">1</text>
<text x="331.3" y="117.9" transform="rotate(-90 331.3 117.9)">3</text>
<text x="341.8" y="117.9" transform="rotate(-90 341.8 117.9)">2</text>
<text x="352.4" y="117.9" transform="rotate(-90 352.4 117.9)">1</text>
<text x="52.7" y="122.2">1</text>
<text x="61.7" y="122.2">2</text>
<text x="109.1" y="136.3">1</text>
<text x="113.6" y="137.8">1</text>
<text x="109.1" y="143.4">2</text>
<text x="174.3" y="138.1" transform="rotate(-90 174.3 138.1)">4</text>
<text x="257.2" y="138.1" transform="rotate(-90 257.2 138.1)">4</text>
<text x="341.8" y="138.1" transform="rotate(-90 341.8 138.1)">4</text>
<text x="113.6" y="144.8">2</text>
<text x="109.1" y="150.5">3</text>
<text x="113.6" y="151.9">3</text>
<text x="163.7" y="153.2" transform="rotate(-90 163.7 153.2)">3</text>
<text x="174.3" y="153.2" transform="rotate(-90 174.3 153.2)">2</text>
<text x="184.9" y="153.2" transform="rotate(-90 184.9 153.2)">1</text>
<text x="246.6" y="153.2" transform="rotate(-90 246.6 153.2)">3</text>
<text x="257.2" y="153.2" transform="rotate(-90 257.2 153.2)">2</text>
<text x="267.8" y="153.2" transform="rotate(-90 267.8 153.2)">1</text>
<text x="331.3" y="153.2" transform="rotate(-90 331.3 153.2)">3</text>
<text x="341.8" y="153.2" transform="rotate(-90 341.8 153.2)">2</text>
<text x="352.4" y="153.2" transform="rotate(-90 352.4 153.2)">1</text>
<text x="174.3" y="175.2" transform="rotate(-90 174.3 175.2)">4</text>
<text x="257.2" y="175.2" transform="rotate(-90 257.2 175.2)">4</text>
<text x="341.8" y="175.2" transform="rotate(-90 341.8 175.2)">4</text>
<text x="163.7" y="190.2" transform="rotate(-90 163.7 190.2)">3</text>
<text x="174.3" y="190.2" transform="rotate(-90 174.3 190.2)">2</text>
<text x="184.9" y="190.2" transform="rotate(-90 184.9 190.2)">1</text>
<text x="246.6" y="190.2" transform="rotate(-90 246.6 190.2)">3</text>
<text x="257.2" y="190.2" transform="rotate(-90 257.2 190.2)">2</text>
<text x="267.8" y="190.2" transform="rotate(-90 267.8 190.2)">1</text>
<text x="331.3" y="190.2" transform="rotate(-90 331.3 190.2)">3</text>
<text x="341.8" y="190.2" transform="rotate(-90 341.8 190.2)">2</text>
<text x="352.4" y="190.2" transform="rotate(-90 352.4 190.2)">1</text>
<text x="174.3" y="210.4" transform="rotate(-90 174.3 210.4)">4</text>
<text x="257.2" y="210.4" transform="rotate(-90 257.2 210.4)">4</text>
<text x="341.8" y="210.4" transform="rotate(-90 341.8 210.4)">4</text>
<text x="163.7" y="225.5" transform="rotate(-90 163.7 225.5)">3</text>
<text x="174.3" y="225.5" transform="rotate(-90 174.3 225.5)">2</text>
<text x="184.9" y="225.5" transform="rotate(-90 184.9 225.5)">1</text>
<text x="246.6" y="225.5" transform="rotate(-90 246.6 225.5)">3</text>
<text x="257.2" y="225.5" transform="rotate(-90 257.2 225.5)">2</text>
<text x="267.8" y="225.5" transform="rotate(-90 267.8 225.5)">1</text>
<text x="331.3" y="225.5" transform="rotate(-90 331.3 225.5)">3</text>
<text x="341.8" y="225.5" transform="rotate(-90 341.8 225.5)">2</text>
<text x="352.4" y="225.5" transform="rotate(-90 352.4 225.5)">1</text>
</g>
<g font-size="3.2">
<text x="57.8" y="49.9">3</text>
<text x="61.3" y="51.7">GND</text>
<text x="50.9" y="145.2">2</text>
<text x="60" y="145.2">3</text>
</g>
<g font-size="3.2" fill="#f00">
<text x="57.8" y="53.4">4</text>
<text x="61.3" y="55.2">VDD</text>
</g>
</svg>
